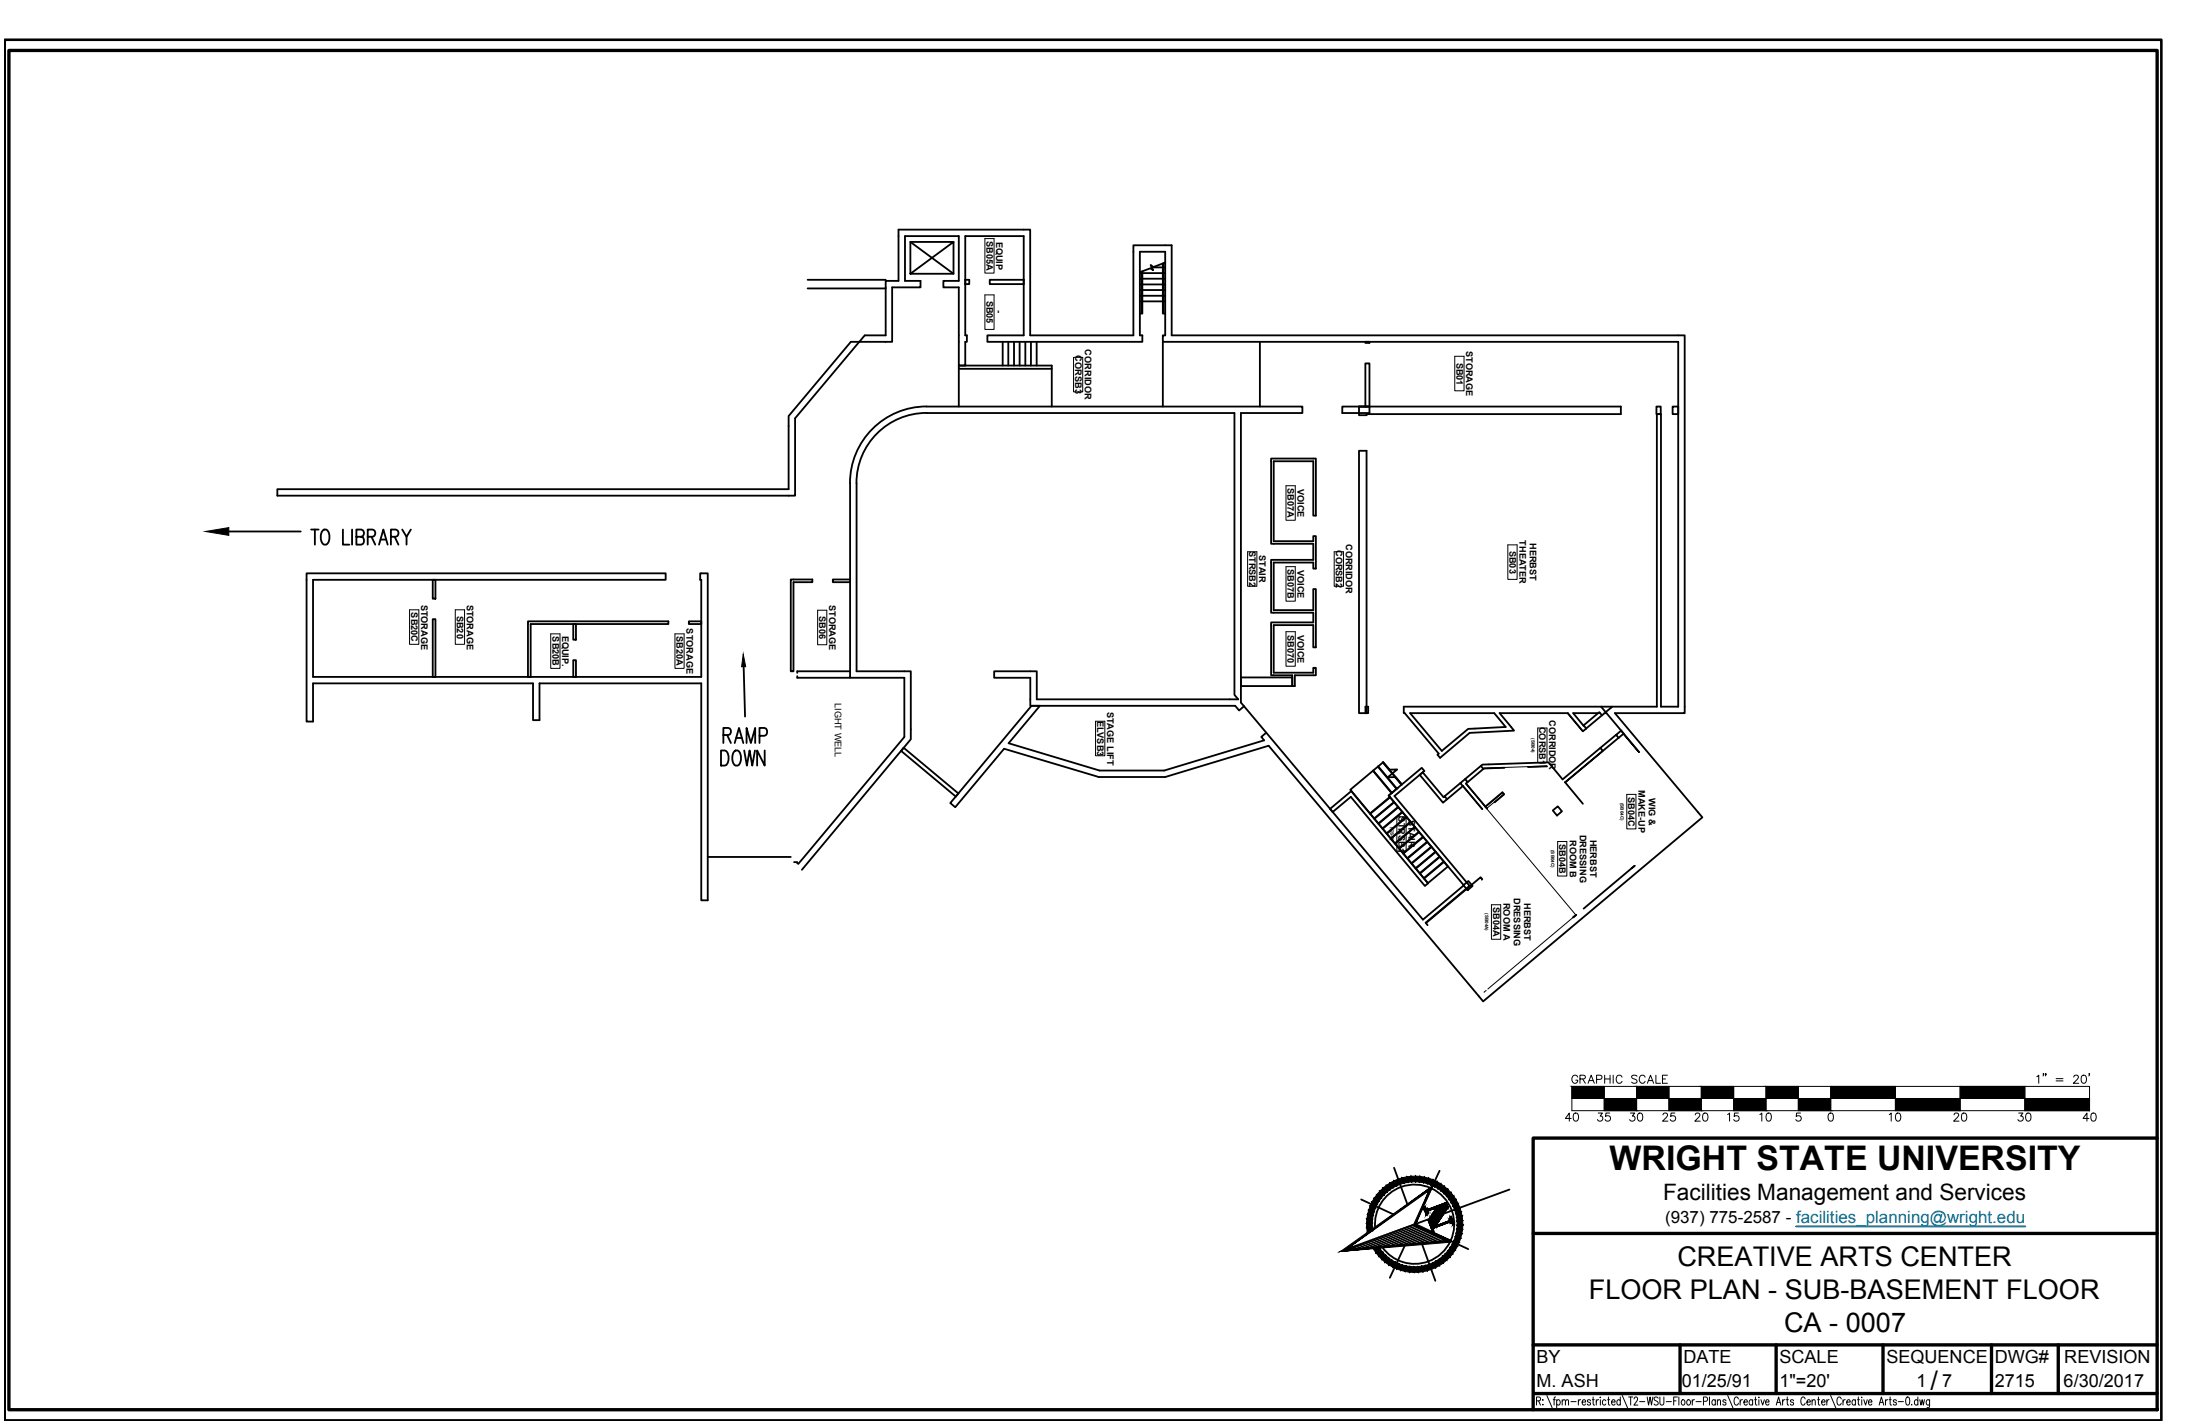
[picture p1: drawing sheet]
<svg xmlns="http://www.w3.org/2000/svg" width="432mm" height="279mm" viewBox="0 0 432 279" stroke-linecap="round" stroke-linejoin="round" font-family="sans-serif">
<!-- layer: A-NOTE -->
<g fill="none" stroke="#000" stroke-width=".36">
<path d="M44.9 104.3h14.1M61.1 103.9h1.4M61.8 103.9v3M63.4 104l.2-.1a.96 .96 0 0 1 1.1 1.1 1.85 1.85 0 0 1-.7 1.9 .96 .96 0 0 1-1-1.2 2.09 2.09 0 0 1 .4-1.7zM67.3 103.9v3h1.3M69.1 103.9v3M69.9 105.3h1a.73 .73 0 0 0 .5-.7 .73 .73 0 0 0-.5-.7h-1v3h1a.82 .82 0 0 0 .6-.8 .82 .82 0 0 0-.6-.8M72.2 105.3h.9a.73 .73 0 0 0 .6-.7 .73 .73 0 0 0-.6-.7h-.9v3M72.9 105.3l.8 1.6M74.4 106.9l.8-3 .9 3M74.7 105.9h1.1M76.7 105.3h1a.73 .73 0 0 0 .5-.7 .73 .73 0 0 0-.5-.7h-1v3"/>
<path d="M77.5 105.3l.7 1.6M78.9 103.9l.9 1.4 .8-1.4M79.8 105.3v1.6M146 130.8l.2 9.8"/>
</g>
<path d="M40.3 104.3l4.6-.8v1.5zM145.9 128.4l.5 2.4h-.8z" fill="#000" stroke="#000" stroke-width=".2"/>
<!-- layer: BORDER -->
<path d="M1.7 9.9h421.7v266.7h-421.7zM423.4 223.3h-122.5v53.3M300.9 242h122.5M300.9 263.9h122.5M301 273.4h122.4M329.7 263.9v9.5M348.6 263.9v9.5M369.6 263.9v9.5M390.9 263.9v9.5M404 263.9v9.5" fill="none" stroke="#000" stroke-width=".66"/>
<!-- layer: BORDER-NOTE -->
<g fill="none" stroke="#000" stroke-width=".2">
<path d="M301.6 274.9l.7-.1v-.6l-.2-.1h-.5v1.6M302 274.9l.4 .8M302.8 274.6v.2zM302.8 275.5v.2zM303.6 273.8l1 2.4M304.9 274.6h.4M305.3 274.1l-.2 .1-.1 .2v1.3M305.5 274.9l.2-.2a.51 .51 0 0 1 .6 .4 .51 .51 0 0 1-.4 .6l-.4-.2M305.5 274.6v1.6M306.6 274.9l.3-.3 .3 .1v1M306.6 274.6v1.1M307.2 274.9l.3-.3 .3 .1 .1 1"/>
<path d="M308.3 275h1M309.8 274.6v1.1M310.3 274.6a.43 .43 0 0 0-.5 .5M310.5 275.1h.7l-.1-.4a.51 .51 0 0 0-.6 .4 .51 .51 0 0 0 .3 .6l.4-.2M312.2 274.9a.33 .33 0 0 0-.3-.3 .33 .33 0 0 0-.4 .3l.7 .5-.3 .3-.3-.1-.1-.1M312.5 274.6h.4M312.7 274.1v1.3l.1 .2 .2 .1M313.3 274.6v1.1M313.8 274.6a.43 .43 0 0 0-.5 .5M314.1 274.1v.1zM314.1 274.6v1.1M315.2 274.9l-.1-.2a.51 .51 0 0 0-.7 .4 .51 .51 0 0 0 .4 .6l.4-.2"/>
<path d="M315.5 274.6h.4M315.7 274.1v1.3l.1 .2 .2 .1M316.3 275.1h.7l-.1-.4a.51 .51 0 0 0-.6 .4 .51 .51 0 0 0 .3 .6l.4-.2M318 274.9l-.1-.2a.51 .51 0 0 0-.6 .4 .51 .51 0 0 0 .3 .6l.4-.2M318 274.1v1.6M318.4 273.8l1 2.4M319.7 274.1h.8M320.1 274.1v1.6M320.7 274.5l.1-.3a.37 .37 0 0 1 .5 0 .37 .37 0 0 1 .1 .5l-.7 1h.8M321.8 275h1M323.3 274.1l.3 1.6 .3-1.6 .2 1.6 .3-1.6M325.5 274.3a.41 .41 0 0 0-.6-.2 .41 .41 0 0 0-.1 .6l.4 .2a.43 .43 0 0 1 .1 .8 .43 .43 0 0 1-.7-.2"/>
<path d="M325.8 274.1v1.4l.3 .2 .4-.2 .1-1.4M327 275h1.1M328.5 274.9h.5M329.2 274.1h-.7v1.6M329.5 274.1v1.6M330.2 274.7a.51 .51 0 0 1 .6 .4 .51 .51 0 0 1-.4 .6l-.4-.2v-.4zM331.2 274.7a.51 .51 0 0 1 .7 .4 .51 .51 0 0 1-.4 .6l-.4-.2v-.4zM332.1 274.6v1.1M332.6 274.6l-.3 .1-.2 .4M332.9 275h1M334.3 274.9h.7l.1-.3-.1-.4-.7-.1v1.6M335.5 274.1v1.6"/>
<path d="M336.7 274.9l-.1-.2a.51 .51 0 0 0-.7 .4 .51 .51 0 0 0 .4 .6l.4-.2M336.7 274.6v1.1M337.1 274.9l.2-.3 .3 .1 .1 1M337.1 274.6v1.1M338.8 274.9a.32 .32 0 0 0-.3-.3 .32 .32 0 0 0-.3 .3l.5 .3v.4a.35 .35 0 0 1-.5-.1M339.1 273.8l1 2.4M341.2 274.5a.44 .44 0 0 0-.6-.4 .44 .44 0 0 0-.2 .6v.4a.44 .44 0 0 0 .3 .6 .44 .44 0 0 0 .5-.4M341.5 274.6v1.1M342 274.6a.43 .43 0 0 0-.5 .5M342.3 275.1h.7l-.1-.4a.51 .51 0 0 0-.7 .4 .51 .51 0 0 0 .4 .6l.4-.2M344 274.9l-.1-.2a.51 .51 0 0 0-.7 .4 .51 .51 0 0 0 .4 .6l.4-.2M344 274.6v1.1"/>
<path d="M344.4 274.6h.4M344.5 274.1v1.3l.1 .2 .2 .1M345.2 274.1v.1zM345.2 274.6v1.1M345.6 274.6l.4 1.1 .3-1.1M346.5 275.1h.7l-.1-.4a.51 .51 0 0 0-.6 .4 .51 .51 0 0 0 .3 .6l.4-.2M348.6 275.7l.5-1.6 .4 1.6M348.8 275.2h.6M349.9 274.6v1.1M350.3 274.6a.43 .43 0 0 0-.4 .5M350.6 274.6h.4M350.8 274.1v1.3l.1 .2 .2 .1"/>
<path d="M352 274.9a.33 .33 0 0 0-.3-.3 .33 .33 0 0 0-.3 .3l.6 .5-.2 .3-.3-.1-.1-.1M354.3 274.5a.44 .44 0 0 0-.6-.4 .44 .44 0 0 0-.2 .6v.4a.44 .44 0 0 0 .3 .6 .44 .44 0 0 0 .5-.4M354.6 275.1h.7l-.1-.4a.51 .51 0 0 0-.6 .4 .51 .51 0 0 0 .3 .6l.4-.2M355.7 274.9l.3-.3 .2 .1 .1 1M355.7 274.6v1.1M356.7 274.6h.4M356.9 274.1v1.3l.1 .2 .2 .1M357.5 275.1h.7l-.1-.4a.51 .51 0 0 0-.6 .4 .51 .51 0 0 0 .3 .6l.4-.2M358.6 274.6v1.1M359 274.6l-.3 .1-.1 .4M359.3 273.8l1 2.4M361.4 274.5a.44 .44 0 0 0-.6-.4 .44 .44 0 0 0-.3 .6v.4a.44 .44 0 0 0 .3 .6 .44 .44 0 0 0 .6-.4"/>
<path d="M361.7 274.6v1.1M362.2 274.6l-.3 .1-.2 .4M362.5 275.1h.6l-.1-.4a.51 .51 0 0 0-.6 .4 .51 .51 0 0 0 .3 .6l.4-.2M364.2 274.9l-.1-.2a.51 .51 0 0 0-.7 .4 .51 .51 0 0 0 .4 .6l.4-.2M364.2 274.6v1.1M364.6 274.6h.4M364.7 274.1v1.3l.1 .2 .2 .1M365.4 274.1v.1zM365.4 274.6v1.1M365.8 274.6l.4 1.1 .3-1.1M366.7 275.1h.7l-.1-.4a.51 .51 0 0 0-.6 .4 .51 .51 0 0 0 .3 .6l.4-.2M368.8 275.7l.5-1.6 .4 1.6"/>
<path d="M369 275.2h.6M370.1 274.6v1.1M370.5 274.6l-.3 .1-.1 .4M370.8 274.6h.4M371 274.1v1.3v.2l.3 .1M372.2 274.9v-.2a.34 .34 0 0 0-.6 .2l.2 .2 .4 .1v.3a.32 .32 0 0 1-.3 .2 .32 .32 0 0 1-.3-.2M372.6 275h1M374.2 274.2l.3-.1a1.09 1.09 0 0 1 0 1.6h-.1a1.22 1.22 0 0 1-.2-1.5zM375.2 275.5l.1 .1M376.4 274.9l-.1-.2a.51 .51 0 0 0-.6 .4 .51 .51 0 0 0 .3 .6l.4-.2M376.4 274.1v1.6M376.8 274.6l.2 1.1 .3-1.1 .2 1.1 .2-1.1"/>
<path d="M378.7 274.6v1.5l-.2 .1h-.3M378.7 274.9l-.1-.2a.51 .51 0 0 0-.6 .4 .51 .51 0 0 0 .3 .6l.4-.2"/>
</g>
<!-- layer: NORTH -->
<g fill="#000" stroke="#000" stroke-width=".2">
<path d="M279.6 236.9l.1 .2zM279.6 237.5l.5 .8-.2 .1zM281.9 236.7l1.8-.6-.6 2.5zM284.6 239.5l.2 .2zM284.7 239.5l.2 .2zM284.7 239.4l.3 .4zM284.7 239.4l.3 .5zM284.7 238.8l.5 .8zM280.9 240.9l.4 .7-.1 .1z"/>
<path d="M279.4 237l.6 .9zM279.4 237l.6 .9z"/>
<path d="M279.4 237l.6 .9zM279.5 236.9l.5 1z"/>
<path d="M279.5 236.9l.5 .9zM279.5 236.9l.5 .9z"/>
<path d="M279.4 237l.6 1zM279.4 237l.6 1z"/>
<path d="M279.5 236.9l.5 .9zM279.5 236.9l.5 .9z"/>
<path d="M279.5 236.9l.5 .9zM279.5 236.9l.5 .9z"/>
<path d="M279.5 237.1l.5 .9zM279.5 237.1l.5 .9z"/>
<path d="M279.5 236.9l.5 .8zM279.6 236.9l.5 .8z"/>
<path d="M279.6 236.9l.2 .3zM279.6 236.9l.2 .3zM279.6 236.9l.1 .2z"/>
<path d="M279.6 236.9l.1 .2zM279.6 236.9l.1 .2z"/>
<path d="M279.5 237.2l.5 .9zM279.5 237.2l.5 .9z"/>
<path d="M279.6 236.9v.1zM279.6 236.9v.1z"/>
<path d="M279.6 237.3l.5 .9zM279.6 237.3l.5 .9z"/>
<path d="M279.6 237.5l.5 .8zM279.6 237.5l.5 .8z"/>
<path d="M279.6 237.4l.5 .9zM279.6 237.4l.5 .9z"/>
<path d="M279.6 237h.1zM279.6 237h.1zM279.6 237l.1 .1zM279.6 237l.1 .1zM279.6 237.1h.2zM279.6 237.1h.2zM279.7 237.2h.1zM279.7 237.2h.1zM279.7 237.2h.1zM279.7 237.2h.1zM279.7 237.3l.1-.1zM279.7 237.3l.1-.1zM279.8 237.2v.1zM279.8 237.3h.1zM279.9 237.3l-.1 .1z"/>
<path d="M279.8 237.2l.3 .5zM279.8 237.2l.3 .5z"/>
<path d="M279.8 237.2l.3 .5zM279.8 237.3l.3 .4z"/>
<path d="M279.8 237.3l.3 .4zM279.8 237.3l.3 .4z"/>
<path d="M279.8 237.3l.3 .4zM279.8 237.3l.3 .4z"/>
<path d="M279.8 237.3l.3 .4zM279.9 237.3l.2 .4z"/>
<path d="M279.9 237.3l.2 .4zM279.9 237.3l.2 .4zM279.9 237.3l.2 .4zM279.9 237.3l.2 .4z"/>
<path d="M279.9 237.3l-.1 .1zM279.8 237.4l.1-.1zM279.9 237.3v.1zM279.9 237.3v.1zM279.9 237.3v.1zM280 237.3l-.1 .1zM280 237.3v.1zM280 237.3v.1zM280 237.3v.1zM280.1 237.3l-.1 .1zM280.1 237.3v.1zM280.2 237.3l-.1 .1zM280.2 237.3v.1zM280.2 237.3v.1zM280.2 237.3v.1zM280.3 237.2l-.1 .2zM280.3 237.2v.1l3.6-1.4zM280.3 237.3l3.6-1.4-.1 .2zM283.9 235.9l-.1 .2 .5 .8zM283.8 236.1l.5 .8h-.2zM284.1 236.9l-2.2 3.5 2.4-3.5zM284.1 236.9l-2.2 3.5-.3 .3zM281.6 240.7l2.8-1.2zM281.6 240.7l2.8-1.2 .1 .1z"/>
<path d="M279.9 237.3l.2 .4zM279.9 237.4l.2 .3z"/>
<path d="M279.9 237.4l.2 .3zM280 237.4l.2 .2z"/>
<path d="M280 237.4l.2 .2zM280 237.4l.2 .2z"/>
<path d="M280 237.4l.2 .2zM280 237.4l.2 .2z"/>
<path d="M280 237.4l.2 .2zM280 237.4l.2 .2z"/>
<path d="M280 237.4l.2 .2zM280.1 237.3l.1 .3z"/>
<path d="M280.1 237.3l.1 .3zM280.1 237.3l.1 .3z"/>
<path d="M280.1 237.3l.2 .3zM280.2 237.3l.1 .2z"/>
<path d="M280.2 237.3l.1 .2zM280.2 237.3l.1 .2z"/>
<path d="M280 238.2l-.1 .2 .3-.1zM280 238.3l-.1 .1zM279.4 236.9l.5 1.5 .1-.1zM279.4 236.9l.6 1.4zM279.4 236.9l.1 .1 .1-.2zM279.6 236.8l-.1 .2zM279.6 236.8v.2z"/>
<path d="M280.2 237.3l.1 .2zM280.2 237.3l.1 .2z"/>
<path d="M280.2 237.3l.2 .2zM280.3 237.3l.1 .2z"/>
<path d="M280.3 237.3l.1 .2zM280.3 237.3l.1 .2z"/>
<path d="M280.3 237.3l.1 .2 1.5-.8zM280.4 237.5l1.5-.8 .1 .2z"/>
<path d="M280.7 238.9l-.4 .5 1 1.6zM280.7 238.9l1.2 1.9-.6 .2z"/>
<path d="M281 238.4l-.3 .5 1 1.7zM281 238.4l1 1.7-.3 .5z"/>
<path d="M282 236.9l-1 1.5 1 1.7zM282 236.9l1.1 1.7-1.1 1.5z"/>
<path d="M283.7 236.1l-.6 2.5 1.1-1.7zM283.7 236.1l.2-.1 .3 .9z"/>
<path d="M284.4 239.6l.2 .2zM284.5 239.6l.1 .2z"/>
<path d="M284.4 239.5l.1 .1zM284.5 239.5v.1zM284.5 239.5v.1zM284.6 239.5l-.1 .1zM284.6 239.5v.1zM284.6 239.4v.2zM284.6 239.4l.1 .1zM284.7 239.4v.1zM284.7 239.4v.1zM284.7 239.4v.1zM284.7 239.4l.1 .1zM284.7 239.3l.1 .2zM284.7 239.3l.1 .1zM284.7 239.3l.1 .1zM284.7 239.3l.1 .1zM284.7 239.3h.2zM284.7 239.3h.2zM284.7 239.3h.2zM284.7 239.2l.2 .1zM284.7 239.2l.2 .1zM284.7 239.2h.2zM284.7 239.2h.2zM284.7 239.1l.2 .1zM284.7 239.1l.2 .1zM284.7 239.1h.2zM284.7 239.1h.2zM284.7 239h.1zM284.7 239h.1zM284.7 238.9l.1 .1zM284.7 238.9l.1 .1zM284.6 238.8l.2 .1zM284.6 238.8l.2 .1zM284.6 238.8l.2 .1 .1-.2zM284.9 238.7l-.1 .2zM284.9 238.7l-.1 .1 .6 1.4zM284.8 238.8l.6 1.4zM285.3 240.1l-.1 .2 .2-.1zM285.3 240.1l-.1 .2zM285.2 240.2l.1-.1z"/>
<path d="M284.5 239.6l.1 .2zM284.5 239.6l.1 .1z"/>
<path d="M284.5 239.6l.1 .1zM284.5 239.5l.1 .2z"/>
<path d="M284.5 239.5l.1 .2zM284.6 239.5l.1 .2z"/>
<path d="M284.6 239.5l.1 .2zM284.6 239.5l.1 .2z"/>
<path d="M284.6 239.5l.1 .2zM284.6 239.5l.1 .2z"/>
<path d="M284.6 239.5l.1 .2zM284.6 239.5l.2 .2zM284.6 239.5l.2 .2z"/>
<path d="M284.6 239.5l.2 .2zM284.7 239.5l.2 .2zM284.7 239.5l.2 .2z"/>
<path d="M284.7 239.5l.2 .2zM284.7 239.4l.2 .3z"/>
<path d="M284.7 239.4l.2 .3zM284.7 239.4l.2 .3z"/>
<path d="M284.7 239.4l.2 .3zM284.7 239.4l.3 .4z"/>
<path d="M284.7 239.4l.3 .4zM284.7 239.4l.3 .4z"/>
<path d="M284.7 239.4l.3 .4zM284.7 239.4l.3 .4zM284.7 239.4l.3 .4z"/>
<path d="M284.7 239.4l.3 .4zM284.7 239.4l.3 .5zM284.7 239.4l.4 .5z"/>
<path d="M284.7 239.4l.6 .8zM284.8 239.4l.5 .8z"/>
<path d="M284.8 239.3l.5 .9zM284.8 239.3l.5 .9z"/>
<path d="M284.7 238.9l.5 .8zM284.7 238.9l.5 .8z"/>
<path d="M284.8 239.3l.5 .9zM284.8 239.3l.5 .9z"/>
<path d="M284.8 239.3l.5 .9zM284.8 239.3l.5 .9z"/>
<path d="M284.8 239.1l.5 .9zM284.8 239.1l.5 .9z"/>
<path d="M284.8 239l.5 .9zM284.8 239l.5 .9z"/>
<path d="M284.8 239.2l.5 1zM284.8 239.2l.5 1z"/>
<path d="M284.8 239.2l.6 .9zM284.8 239.2l.6 .9z"/>
<path d="M284.8 239.2l.6 .9zM284.8 239.2l.6 .9z"/>
<path d="M284.8 239.1l.6 1zM284.8 239.1l.6 1z"/>
<path d="M285.1 239.9l.2 .3zM285.1 239.9l.2 .3z"/>
<path d="M285.1 240l.2 .2zM285.1 240l.2 .2z"/>
<path d="M284.7 238.8l.5 .8zM284.7 238.8h.2l.3 .8z"/>
<path d="M269.6 245.1l.9-.6-.4 1.3zM270.5 244.5l-.4 1.3 .8-.7zM270.1 245.8l.8-.7-.3 1.4zM270.9 245.1l-.3 1.4 .8-.8zM270.6 246.5l.8-.8-.2 1.4zM271.4 245.7l-.2 1.4 .8-.8zM272 246.3l-.1 1.4-.7-.6zM272 246.3l-.1 1.4 .7-.9zM272.6 246.8v1.4l-.7-.5zM272.6 246.8v1.4l.6-1zM273.2 247.2l.1 1.4-.7-.4zM273.2 247.2l.1 1.4 .5-1zM273.8 247.6l.3 1.4-.8-.4zM273.8 247.6l.3 1.4 .4-1.1zM274.5 247.9l.4 1.4-.8-.3zM274.5 247.9l.4 1.4 .4-1.1zM275.3 248.2l.5 1.3-.9-.2zM275.3 248.2l.5 1.3 .2-1.1zM276 248.4l.6 1.2-.8-.1zM276 248.4l.6 1.2 .2-1.1zM276.8 248.5l.7 1.2-.9-.1zM276.8 248.5l.7 1.2v-1.1zM277.5 248.6l.9 1-.9 .1zM277.5 248.6l.9 1-.1-1.1zM278.3 248.5l.9 1-.8 .1zM278.3 248.5l.9 1-.1-1.1zM279.1 248.4l1 .9-.9 .2zM279.1 248.4l1 .9-.3-1zM279.8 248.3l1.1 .8-.8 .2zM279.8 248.3l1.1 .8-.4-1.1z"/>
<path d="M280.3 239.4l.4 .9 .4 .7zM280.3 239.4l1 1.6h-.2z"/>
<path d="M280.7 240.3l.6 1.3zM280.7 240.3l.6 1.3z"/>
<path d="M280.5 248l1.2 .7-.8 .4zM280.5 248l1.2 .7-.5-1zM281.2 247.7l1.3 .6-.8 .4zM281.2 247.7l1.3 .6-.6-.9zM281.9 247.4l1.3 .5-.7 .4zM281.9 247.4l1.3 .5-.6-.9zM282.6 247l1.3 .3-.7 .6zM282.6 247l1.3 .3-.7-.8zM283.2 246.5l1.3 .2-.6 .6zM283.2 246.5l1.3 .2-.8-.8zM283.7 245.9l1.4 .2-.6 .6zM284.2 245.4l-.5 .5 1.4 .2zM284.2 245.4l1.4-.1-.5 .8zM284.7 244.7l-.5 .7 1.4-.1zM284.7 244.7l1.3-.1-.4 .7zM285.1 244.1l-.4 .6 1.3-.1zM285.1 244.1l1.3-.3-.4 .8zM285.4 243.4l-.3 .7 1.3-.3zM285.4 243.4l1.3-.4-.3 .8zM285.6 242.6l-.2 .8 1.3-.4zM285.6 242.6l1.3-.5-.2 .9zM285.8 241.9l-.2 .7 1.3-.5zM285.8 241.9l1.3-.6-.2 .8zM286 241.1l-.2 .8 1.3-.6zM286 241.1l1.1-.7v.9zM286 240.4v.7l1.1-.7zM286 240.4l1.1-.9v.9zM286 239.6v.8l1.1-.9zM286 239.6l1-1 .1 .9zM285.9 238.8l.1 .8 1-1zM286.8 237.8l.2 .8-1.1 .2zM285.7 238.1l.2 .7 .9-1zM286.5 237l.3 .8-1.1 .3zM285.5 237.4l.2 .7 .8-1.1zM286.2 236.2l.3 .8-1 .4zM285.2 236.6l.3 .8 .7-1.2zM285.8 235.4l.4 .8-1 .4zM284.8 236l.4 .6 .6-1.2zM285.3 234.7l.5 .7-1 .6zM284.4 235.3l.4 .7 .5-1.3zM284.8 234l.5 .7-.9 .6zM283.9 234.7l.5 .6 .4-1.3zM284.2 233.4l.6 .6-.9 .7zM284.2 233.4l-.8 .8 .5 .5zM283.5 232.8l.7 .6-.8 .8zM283.5 232.8l-.7 .9 .6 .5zM282.8 232.3l.7 .5-.7 .9zM282.8 232.3l-.6 .9 .6 .5zM282 231.8l.8 .5-.6 .9zM282 231.8l-.5 1 .7 .4zM281.2 231.5l.8 .3-.5 1zM281.2 231.5l-.4 1 .7 .3zM280.4 231.2l.8 .3-.4 1zM280.4 231.2l-.3 1 .7 .3zM279.6 231l.8 .2-.3 1zM279.6 231l-.2 1 .7 .2zM278.7 230.8l.9 .2-.2 1zM278.7 230.8l-.1 1.1 .8 .1zM277.8 230.8h.9l-.1 1.1zM277.8 230.8v1.1h.8zM277 230.8h.8v1.1zM277 230.8v1.1h.8zM276.1 230.9l.9-.1v1.1zM276.1 230.9l.2 1.1 .7-.1zM275.2 231.1l.9-.2 .2 1.1zM275.2 231.1l.3 1 .8-.1zM274.4 231.3l.8-.2 .3 1zM274.4 231.3l.4 1.1 .7-.3zM273.6 231.7l.8-.4 .4 1.1zM273.6 231.7l.5 1 .7-.3zM272.9 232.1l.7-.4 .5 1zM272.9 232.1l.5 .9 .7-.3zM272.1 232.6l.8-.5 .5 .9zM272.1 232.6l.7 .9 .6-.5zM271.5 233.1l.6-.5 .7 .9zM271.5 233.1l.7 .8 .6-.4zM270.8 233.7l.7-.6 .7 .8zM270.8 233.7l.8 .8 .6-.6zM270.8 233.7l.8 .8-1.4-.1zM270.2 234.4l.9 .6 .5-.5zM270.2 234.4l.9 .6-1.4 .1zM269.7 235.1l1 .6 .4-.7zM269.7 235.1l1 .6-1.4 .1zM269.3 235.8l1 .5 .4-.6zM269.3 235.8l1 .5-1.4 .3zM268.9 236.6l1.1 .4 .3-.7zM268.9 236.6l1.1 .4-1.4 .4zM268.6 237.4l1.1 .4 .3-.8zM268.6 237.4l1.1 .4-1.3 .5zM268.4 238.3l1.1 .2 .2-.7zM268.4 238.3l1.1 .2-1.2 .6zM268.3 239.1l1.1 .1 .1-.7zM268.3 239.1l1.1 .1-1.2 .8zM268.2 240h1.1l.1-.8zM268.2 240h1.1l-1.1 .8zM268.2 240.8h1.2l-.1-.8zM268.2 240.8h1.2l-1.1 .9zM268.3 241.7l1.1-.2v-.7z"/>
<path d="M281.7 240.6l.2 .2 2.5-1.2zM281.9 240.8l2.5-1.2 .2 .2z"/>
<path d="M263.1 245.5l21.7-1.8-.1-.3zM263.1 245.5l1.2-.4 20.4-1.7zM263.1 245.5l1.2-.4 17-12.5zM264.3 245.1l17-12.5-.8 1zM281.3 232.6l-.8 1-2.6 6.5zM280.5 233.6l-2.6 6.5-.5 .2zM277.4 240.3l7.4 3.1-6.9-3.3zM277.4 240.3l7.4 3.1-.1 .3z"/>
<path d="M285.1 240.1h.2zM285.1 240.1h.2zM285.1 240l.1 .1zM285.1 240l.1 .1zM285.1 240h.1zM285.1 240h.1zM285 239.9h.2zM285 239.9h.2zM285 239.9h.1zM285 239.9h.1zM285 239.9l.1-.1zM285 239.9l.1-.1zM285 239.8h.1zM285 239.7v.1zM284.9 239.8l.1-.1zM285 239.7l-.1 .1zM285 239.7l-.1 .1zM285 239.7l-.1 .1zM284.9 239.8l.1-.1zM284.9 239.7v.1zM284.9 239.7v.1zM284.9 239.7v.1zM284.9 239.7l-.1 .1zM284.8 239.7v.1zM284.8 239.7l-.1 .1zM284.7 239.7v.1zM284.7 239.7v.1zM284.7 239.7v.1zM284.7 239.7l-.1 .1zM284.6 239.7v.1zM284.6 239.7v.1zM284.5 239.7l.1 .1zM281.2 241.1l3.4-1.3-.1-.1zM281 241l3.5-1.3-3.3 1.4zM281 241l.4 .7-.2-.6zM281 241l.4 .7-.1-.1zM281.3 241.6l-.2 .2 .3-.1zM281.2 241.6l-.1 .2zM280.3 239.4l.8 2.4 .1-.2zM280.3 239.4h.1l.8 2.2zM281.9 237l-1.6 2.4h.1zM281.9 237l.3-.2-1.8 2.6zM280.4 237.6l1.8-.8zM280.4 237.5l1.8-.7-1.8 .8zM280.4 237.5l-.1 .1zM280.3 237.5v.1zM280.3 237.5v.1zM280.2 237.5l.1 .1zM280.2 237.5v.2zM280.2 237.5v.2zM280.2 237.5v.2zM280.1 237.6l.1 .1zM280.1 237.6v.1zM280.1 237.6v.1zM280.1 237.6v.1zM280.1 237.6v.1zM280 237.7l.1 .1zM280 237.7l.1 .1zM280 237.7l.1 .1zM280 237.7l.1 .1zM280 237.7l.1 .1zM280 237.7l.1 .1zM280 237.8h.1zM280 237.8h.1zM280 237.8l.1 .1zM280 237.8l.1 .1zM280 237.9h.1zM280 237.9h.1zM280 238h.1zM280 238h.1zM280 238.1h.1zM280 238.1h.1zM280 238.1l.1 .1zM280 238.1l.1 .1zM280 238.2h.2zM280 238.2h.2z"/>
<path d="M285.2 240.1v.1zM285.2 240.1v.1z"/>
<path d="M285.2 240v.2zM285.2 240v.2z"/>
</g>
<circle cx="284.5" cy="239.6" r=".18" fill="#000"/>
<g fill="none" stroke="#000" stroke-width=".36">
<path d="M267.2 235.3l6.4 3M273.6 229.1l2.7 7.3M280.5 239.2l-16.8 6.1M282.5 229.7l-2.9 6.4M296.3 233.4l-12.9 4.7M263.9 245.3h.1M264.4 245l.4 .2M265 244.8l.7 .3M265.5 244.6l1 .5M266.1 244.4l1.2 .6M266.7 244.2l1.5 .8M267.2 244l1.8 .9"/>
<path d="M267.8 243.8l2 1M268.3 243.6l2.4 1.1M268.9 243.4l2.6 1.3M269.4 243.2l3 1.4M269.9 240.9a7.8 7.8 0 0 1 9.7-8.2 7.8 7.8 0 0 1 4.4 12 7.8 7.8 0 0 1-12.7 0M270 243l3.2 1.5M270.5 242.8l3.5 1.6M271.1 242.6l3.8 1.8M271.6 242.4l4.1 1.9M272.2 242.2l4.4 2M272.7 242l4.7 2.2M273.3 241.8l4.9 2.3"/>
<path d="M273.8 241.6l5.3 2.4 2.6 7.3M274.4 241.4l5.5 2.6M275 241.2l5.7 2.7M275.5 241l6.1 2.8M275.8 244.3l-3 6.4M276.1 240.8l6.3 2.9M276.6 240.6l6.7 3.1M277.2 240.4l6.9 3.2M281.8 242.1l6.4 3"/>
</g>
<!-- layer: BORDER-NOTE -->
<path d="M352.5 240.6h45" fill="none" stroke="#007095" stroke-width=".36"/>
<!-- layer: Graphic Scale -->
<g fill="none" stroke="#000" stroke-width=".2">
<path d="M308.5 213.2h101.6v4.7h-101.6zM308.5 215.5h101.6M309.7 211.3a.59 .59 0 0 0-.7-.3 .59 .59 0 0 0-.5 .6v.3a.57 .57 0 0 0 .6 .7 .57 .57 0 0 0 .6-.7h-.4M310.1 211.7l.9-.1 .2-.2-.1-.3-.3-.1h-.7v1.5M310.6 211.7l.6 .8M311.7 212.5l.6-1.5 .6 1.5M311.9 212h.8M313.4 211.8h.6a.42 .42 0 0 0 .4-.3 .42 .42 0 0 0-.1-.5h-.9v1.5M314.9 213.2v4.7M315 211v1.5M315 211.7h1M316 211v1.5"/>
<path d="M316.6 211v1.5M318.4 211.3a.59 .59 0 0 0-.7-.3 .59 .59 0 0 0-.5 .6v.3a.59 .59 0 0 0 .5 .6 .59 .59 0 0 0 .7-.3M321.2 213.2v4.7M321.3 211.2a.6 .6 0 0 0-1.1 .1l.2 .3 .8 .3 .1 .4a.69 .69 0 0 1-1.1 0M322.9 211.3a.59 .59 0 0 0-.7-.3 .59 .59 0 0 0-.5 .6v.3a.59 .59 0 0 0 .5 .6 .59 .59 0 0 0 .7-.3M323.3 212.5l.6-1.5 .7 1.5M323.6 212h.7M325 211v1.5h.9M326.3 211.7h.6M327.3 211h-1v1.5h1M327.6 213.2v4.7M333.9 213.2v4.7"/>
<path d="M340.3 213.2v4.7M346.6 213.2v4.7M353 213.2v4.7M353.4 218.4h-.8l-.1 .7a.56 .56 0 0 1 .9-.1 .56 .56 0 0 1-.1 .9 .56 .56 0 0 1-.8-.2M359 218.5a.54 .54 0 0 1 .8 .2v.4a.68 .68 0 0 1-.5 .9 1.01 1.01 0 0 1-.3-1.5zM359.3 213.2v4.7M372 213.2v4.7M384.7 213.2v4.7M397.4 213.2v4.7M399.8 211.3l.3-.3v1.5M401.1 210.7h-.1h.1l-.1 .4M401.6 210.7h-.2h.2l-.2 .4"/>
<path d="M403.6 211.6h1.3M403.6 212.1h1.3M407 211.3l.3-.3h.5l.1 .3-.2 .5-.8 .7h1.1M408.7 211a.52 .52 0 0 1 .7 .3 .74 .74 0 0 1 .1 .8 .74 .74 0 0 1-.8 .4 1.2 1.2 0 0 1 0-1.5zM410.1 210.7h-.1h.1l-.1 .4"/>
</g>
<g fill="#000" stroke="#000" stroke-width=".2">
<path d="M308.5 213.2l6.4 2.3v-2.3zM308.5 213.2l6.4 2.3h-6.4z"/>
<path d="M314.9 215.5l6.3 2.4v-2.4zM314.9 215.5l6.3 2.4h-6.3z"/>
<path d="M321.2 213.2l6.4 2.3v-2.3zM321.2 213.2l6.4 2.3h-6.4z"/>
<path d="M327.6 215.5l6.3 2.4v-2.4zM327.6 215.5l6.3 2.4h-6.3z"/>
<path d="M333.9 213.2l6.4 2.3v-2.3zM333.9 213.2l6.4 2.3h-6.4z"/>
<path d="M340.3 215.5l6.3 2.4v-2.4zM340.3 215.5l6.3 2.4h-6.3z"/>
<path d="M346.6 213.2l6.4 2.3v-2.3zM346.6 213.2l6.4 2.3h-6.4z"/>
<path d="M353 215.5l6.3 2.4v-2.4zM353 215.5l6.3 2.4h-6.3z"/>
<path d="M359.3 213.2l12.7 2.3v-2.3zM359.3 213.2l12.7 2.3h-12.7z"/>
<path d="M372 215.5l12.7 2.4v-2.4zM372 215.5l12.7 2.4h-12.7z"/>
<path d="M384.7 213.2l12.7 2.3v-2.3zM384.7 213.2l12.7 2.3h-12.7z"/>
<path d="M397.4 215.5l12.7 2.4v-2.4zM397.4 215.5l12.7 2.4h-12.7z"/>
</g>
<!-- layer: A-WALL -->
<g fill="none" stroke="#000" stroke-width=".2">
<path d="M307.7 140l2.9 3.5zM290.9 158.8l-3.8-4.5 3.8 4.5M294.8 155.5l-3.3 2.8-3.8-4.5 3.8 4.6 3.4-2.9M295.1 155.8l-3.3 2.8 17.5 20.9M295.2 155.8l-1.9 1.6M303.5 150.4l-3.6 .1M303.6 150.4l-12.4 .4 4.1-.2M307.2 153.4l-.1 .1h.1M307.2 153.4l7.3-6-7.2 6M307.2 153.5h.1M307.3 153.4l7.2-6-7.2 6.1M314.5 147.4h.1"/>
<path d="M318.6 144l3.1 3.6-3.1-3.6M321.7 147.6l-3-3.7 3 3.7M308.8 180l-16.8 14M279.9 181.1l.3 .4M291.3 194.6v.1M291.7 194.3l-.3 .3"/>
</g>
<!-- layer: I-WALL -->
<g fill="none" stroke="#000" stroke-width=".36">
<path d="M84.9 113.8h.6v3.7h-.6zM155.2 113.7h4.2v.5h-3.7v17.5h-.5zM166.8 113.7h-3.3v.5h3.3M84.9 121.5h.6v11.3h-.6zM103.6 132.8v-10.9h27.6v.5h-27v10.4M112.5 129.5h.5v3.3h-.5zM112.5 122.4h.5v3.1h-.5zM137.6 121.9h-2.4v.5h2.4M253.6 132.9v-.4h-4.1v-10.4h8.3v-1.9h-8.3v-10.4h8.3v-3.1h-8.3v-16.7h8.8v11.2h-.5v-10.7h-7.8v15.7h7.8v-1h.5v6.4h-.5v-1.2h-7.8v9.3h7.8v-4.1h.5v11.4h-.5v-4.3h-7.8v9.3h7.8v-1h.5v1.5h-4.2v2.1h-.5M279.2 151.5l4.1 4.9 .2-.2 .5 .6-.8 .7-4.5-5.5M286.6 153.7l-3.1 2.5M287.1 154.2l-.5-.5 1-.8 .5 .6-.4 .2 3.8 4.6 3.4-2.8 .3 .3-1.9 1.6"/>
<path d="M287.1 154.2l3.8 4.6M287.1 154.2l-3.1 2.6M290.7 150.3l-3.1 2.6M295.3 150.6l-4.2 .3M303.6 150.4l-3.7 .1M307.2 153.5l3.5 4.2M307.3 153.4l7.3-6.1-.5-.6-7.4 6.2-2.8-3.3-13 .4-.2 .3 .4 .6-3 2.6M317.2 144.2l-3.1 2.5M318.2 143.4l-1 .8 .5 .6M318.7 143.9l-4.1 3.4M290.8 172.6l.1-.1-.3-.4-10.7 9"/>
</g>
<!-- layer: A-WALL -->
<g fill="none" stroke="#000" stroke-width=".36">
<path d="M200.9 54.9v10.9h-7.1v1.3h30.4v-1.3h-.5v-16.4h5v16.4h-.5v1.3h39.8M200.9 55.7v-9.4h-11.4v19.5h.3v1.3h-.3v4.6h-1.3v-15.3h-3v-1.3h3v-8.8h-10.6v8.8h3.1v1.3h-5.6v10.7h-6.5M168.7 67.1l1-1.3h4.1v-10.7h2.6v-10h25.8v20.7h20.3v-17.7h7.5v17.7h100.7v74.1h-13.7l17.1 20.5-43 36.1-.8-1M181.9 79.7a15 15 0 0 0-15.1 15.1v19.4M181.9 79.8h73.7v1.2h-12v56.9M188.2 71.7h1.3M266.7 79.8h-3.2v1.2h5.3v-1.2M266.7 79.8h2.1M268 71.3h.8v8.5h-.8zM268 67.1v.2h.8v-.2M268 67.1h.8M268.8 67.1h60.6v14.2"/>
<path d="M329.4 79.8v58.9h-3.4v-57.4h-.8M54.4 96h100.4v-14.4l12.2-14.5h1.7l-12.6 15v15.2h-101.7zM181.9 81a13.7 13.7 0 0 0-13.8 13.8v36.9h10.7v13.3l-1.4 1.7M181.9 81h60.4v55.3l.7 .9M325.2 81.3v57.4h-8.8l-1.3 1-.8-1h-38.8v1.2h.2l6.7 8-.3 .2 .6 .6 5.8-4.9 8.7-.4-2.9-3.5h13.4l3 3.6 .6-.6-2.5-3h4.9l.2-.2 .5 .6 .5-.4h.4l2.9 3.5M325.2 81.3h.8M166.8 113.7v18M103.6 132.8h34v-19h-.2v-1.3h1.5v64.1h-1.3v-42.5h-31.7v7.2h-1.3v-7.2h-43.2v7.5h-1.2v-29.1h70.5v1.3h-69.3v19h42.8M166.8 133h10.7v11.6l-20.8 24.9M166.8 131.7v1.3h-10.3v-.3M166.8 131.7h-10.3v.3M241.4 137.2h-37.9v-5.5h-8.4v1.3h7.1v5.5h40.2"/>
<path d="M253.6 132.9v1.7M268 138.7h.5v1.2h-.5zM276.8 139.9h16.5l2.2 2.7-7.3 .4-5.2 4.3zM313.7 139.9l-2.9 2.4M177.4 146.7l-20 24M177.4 146.7l10.7 9M177.4 146.7l-.5 .6 10.6 8.9 .1 .1 .5-.6M248.1 145.3l-19.6 5.9h-12.7l-17.8-5.4 6.1-7.3h-1.6l-14.4 17.2M249 146.3l-20.3 6.2h-13.1l-18.5-5.6-9.6 11.5-1-.8 1.6-1.9M261.1 158.7l4.1-3.5 15.1 18.1-.6 .5-14.6-17.4-3.5 2.9zM291.5 158.3l.4 .3M314.4 140.3l-3.1 2.6"/>
<path d="M318.2 143.4l3.5 4.2M318.2 143.4l.5 .5M155.8 169.2h.7v.2M309.4 179.5l-.6 .5M320.8 169.9l-10 8.4M279.3 180.4l8-6.7-14.7-17.6 6.5-5.4 .5 .6-5.9 4.9 14.7 17.6-8.6 7.3"/>
</g>
<!-- layer: L-SITE-WALL -->
<path d="M268 79.8h-1.3v1.7h1.5v-.2h49.9v-1.5h-49.3M329.4 79.8h-1.1v1.5h1.1M266.7 88.4h1.5v51.5h-1.5zM325.2 81.3l-.1-1.5h.9v1.5M241.4 137.2h1.6M243.6 137.9l.6 .7-1 .8-.8-.9M243.6 132.9h10M243.6 134.6h10M248.1 145.3l-.5-.7 .9-.8 12.6 14.9M249 146.3l41.3 49.2M261.6 159.3l17.7 21.1M279.8 181.1l.4 .4" fill="none" stroke="#000" stroke-width=".36"/>
<!-- layer: S-COLS -->
<path d="M304.8 159l.9-.8 .9 1-1 .8zM287.2 173.7l1-.8 .8 .9-.9 .9z" fill="none" stroke="#000" stroke-width=".36"/>
<!-- layer: A-FLOR -->
<path d="M247.3 67.1v12.7M244.2 138.6l4.3 5.2M314.3 138.7h2.1" fill="none" stroke="#000" stroke-width=".36"/>
<!-- layer: S-FNDN -->
<path d="M189.5 54.9h.7v.8h-.7M200.9 54.9h-6.6v.8h6.6M188.2 71.7v.7h18.2v-.7h-16.9" fill="none" stroke="#000" stroke-width=".36"/>
<!-- layer: A-DETL-THIN -->
<g fill="none" stroke="#000" stroke-width=".36">
<path d="M158.5 54.9h15.3M158.5 56.6h15.3M178.7 47.5l8.4 6.2M187.1 47.5l-8.4 6.2h8.4v-6.2h-8.4v6.2M223.7 59.1h5M223.7 58h5M223.7 56.9h5M223.7 55.8h5M223.7 54.7h5M223.7 53.6h5M224 53.3v8.1M224.2 53.2v8.3h-.5"/>
<path d="M226.1 52.5h2.6M228.2 51.7v9.8h.5M228.4 51.6v9.8M228.7 51.5l-2.3 .9-.6-.4 .5 1-.5-.4-2.1 .8M188.2 72.4v7.4M196.8 67.1v4.6M197.9 67.1v4.6M199 67.1v4.6M200.1 67.1v4.6M201.2 67.1v4.6M202.3 67.1v4.6M203.5 67.1v4.6"/>
<path d="M206.4 72.4v7.4M228.2 67.1v12.7M138.9 168.1h16.3"/>
</g>
<!-- layer: S-STRS-MBND -->
<g fill="none" stroke="#000" stroke-width=".36">
<path d="M269.5 151.2l3.6 4.4M269.5 151.2l-4.5 3.8 3.9 4.6M269.5 151.2l3.7 4.4M270.4 150.4l3.7 4.4M270.5 150.4l3.7 4.3M271.1 149.9l-1.6 1.3M271.2 149.8l.3-.2 1.2 1.4h1.5l-1.8 1.5h1.5l1.2 1.4M271.4 149.6l1.9 2.2M272.7 151l.6 .7M272.8 156.4l11.4 13.6-3.9 3.3-11.4-13.7M272.8 156.4l-3.9 3.2M272.9 156.4l-4 3.3"/>
<path d="M273.2 155.6l-.6 .5 .2 .3M273.6 157.3l-3.9 3.3M273.7 157.4l-3.9 3.2M273.8 152.5l1.3 1.5M274.4 154.6l-1.2 1M274.4 158.3l-3.9 3.3M274.5 158.4l-3.9 3.2M275.2 159.3l-3.9 3.3M275.3 159.4l-3.9 3.2M276 160.3l-3.9 3.2M276.1 160.3l-3.9 3.3M276.9 161.2l-3.9 3.3"/>
<path d="M276.9 161.3l-3.9 3.3M277.7 162.2l-3.9 3.3M277.7 162.3l-3.9 3.2M278.5 163.2l-3.9 3.2M278.5 163.3l-3.9 3.2M279.3 164.2l-3.9 3.2M279.4 164.2l-4 3.3M280.1 165.2l-3.9 3.2M280.2 165.2l-3.9 3.3M280.9 166.1l-3.9 3.3M281 166.2l-3.9 3.2M281.7 167.1l-3.9 3.3"/>
<path d="M281.8 167.2l-3.9 3.2M282.5 168.1l-3.8 3.2M282.6 168.1l-3.9 3.3M283.4 169.1l-3.9 3.2M283.4 169.1l-3.9 3.3"/>
</g>
<!-- layer: S-STRS -->
<path d="M271.5 149.6l1.2 1.4M273.3 151.8l.5 .7M273.3 151.7l1.8 2.2" fill="none" stroke="#000" stroke-width=".36"/>
<!-- layer: A - Room Descriptions -->
<g fill="none" stroke="#000" stroke-width=".2">
<path d="M193.3 57.9h1.8v6.7h-1.8zM193.3 46.8h1.8v6.8h-1.8zM210.7 70.1h1.8v6.8h-1.8zM285.5 69.9h1.9v6.8h-1.9zM252.4 95.3h1.8v6.8h-1.8zM80.4 119.6h1.8v6.8h-1.8zM89.4 119.6h1.8v6.8h-1.8zM160.5 119.7h1.8v6.8h-1.8zM244.9 108.3h1.8v6.7h-1.8zM252.4 111.2h1.8v6.8h-1.8zM261.9 108.3h1.8v6.7h-1.8zM295.9 106.9h1.9v6.8h-1.9z"/>
<path d="M108.1 124.4h1.8v6.7h-1.8zM132.5 124.4h1.8v6.7h-1.8zM252.4 123.9h1.8v6.8h-1.8zM215 141.5h1.8v6.8h-1.8zM301.8 142.8h1.8v6.8h-1.8zM319.3 155.9h1.8v6.7h-1.8zM274.2 160.2h1.8v6.8h-1.8zM292.7 177.5h1.8v6.8h-1.8zM305.7 165.1h1.8v6.8h-1.8z"/>
</g>
<!-- layer: Viewport -->
<path d="M.9 7.8h423.3v270.9h-423.3z" fill="none" stroke="#000" stroke-width=".51"/>
<text font-size="6.7" x="315.9" y="229.5">WRIGHT STATE UNIVERSITY</text>
<text font-size="6.6" x="141.1" y="147.1">RAMP</text>
<text font-size="6.2" x="140.8" y="151.3">DOWN</text>
<g font-size="5.3">
<text x="329.2" y="248.4">CREATIVE ARTS CENTER</text>
<text x="311.8" y="254.9">FLOOR PLAN - SUB-BASEMENT FLOOR</text>
<text x="350.2" y="261.3">CA - 0007</text>
<text x="378.9" y="272.8">/</text>
</g>
<g font-size="4.4">
<text x="306.2" y="221.2">40</text>
<text x="312.6" y="221.2">35</text>
<text x="318.9" y="221.2">30</text>
<text x="325.3" y="221.2">25</text>
<text x="331.6" y="221.2">20</text>
<text x="338.3" y="221.2">15</text>
<text x="344.7" y="221.2">10</text>
<text x="370.1" y="221.2">10</text>
<text x="382.4" y="221.2">20</text>
<text x="395.1" y="221.2">30</text>
<text x="407.8" y="221.2">40</text>
<text x="326.4" y="235.4">Facilities Management and Services</text>
</g>
<g font-size="3.5">
<text x="301.6" y="267.4">BY</text>
<text x="330.4" y="267.4">DATE</text>
<text x="349.3" y="267.4">SCALE</text>
<text x="370.2" y="267.4">SEQUENCE</text>
<text x="391.5" y="267.4">DWG#</text>
<text x="405.2" y="267.4">REVISION</text>
<text x="301.6" y="272.1">M. ASH</text>
<text x="330.1" y="272.1">01/25/91</text>
<text x="349.3" y="272.1">1&quot;=20'</text>
<text x="376.2" y="272.1">1</text>
<text x="381.2" y="272.1">7</text>
<text x="391.5" y="272.1">2715</text>
<text x="405" y="272.1">6/30/2017</text>
</g>
<text font-size="3.3" x="326.8" y="239.9">(937) 775-2587 - facilities_planning@wright.edu</text>
<g font-size="1.8">
<text x="193.6" y="47.3" transform="rotate(90 193.6 47.3)">SB05A</text>
<text x="195.6" y="47.4" transform="rotate(90 195.6 47.4)">EQUIP</text>
<text x="193.6" y="59" transform="rotate(90 193.6 59)">SB05</text>
<text x="195.6" y="60.9" transform="rotate(90 195.6 60.9)">-</text>
<text x="211" y="69.7" transform="rotate(90 211 69.7)">CORSB3</text>
<text x="213" y="68.6" transform="rotate(90 213 68.6)">CORRIDOR</text>
<text x="285.8" y="71.2" transform="rotate(90 285.8 71.2)">SB01</text>
<text x="287.8" y="68.9" transform="rotate(90 287.8 68.9)">STORAGE</text>
<text x="252.7" y="95.8" transform="rotate(90 252.7 95.8)">SB07A</text>
<text x="254.7" y="95.9" transform="rotate(90 254.7 95.9)">VOICE</text>
<text x="262.2" y="107.9" transform="rotate(90 262.2 107.9)">CORSB2</text>
<text x="264.1" y="106.7" transform="rotate(90 264.1 106.7)">CORRIDOR</text>
<text x="298.3" y="106" transform="rotate(90 298.3 106)">THEATER</text>
<text x="300.3" y="106.5" transform="rotate(90 300.3 106.5)">HERBST</text>
<text x="245.2" y="108.1" transform="rotate(90 245.2 108.1)">STRSB2</text>
<text x="247.1" y="108.9" transform="rotate(90 247.1 108.9)">STAIR</text>
<text x="252.7" y="111.7" transform="rotate(90 252.7 111.7)">SB07B</text>
<text x="254.7" y="111.8" transform="rotate(90 254.7 111.8)">VOICE</text>
<text x="296.3" y="108" transform="rotate(90 296.3 108)">SB03</text>
<text x="82.6" y="118.6" transform="rotate(90 82.6 118.6)">STORAGE</text>
<text x="91.6" y="118.6" transform="rotate(90 91.6 118.6)">STORAGE</text>
<text x="162.7" y="118.7" transform="rotate(90 162.7 118.7)">STORAGE</text>
<text x="80.7" y="120.2" transform="rotate(90 80.7 120.2)">SB20C</text>
<text x="89.7" y="120.8" transform="rotate(90 89.7 120.8)">SB20</text>
<text x="108.4" y="124.9" transform="rotate(90 108.4 124.9)">SB20B</text>
<text x="110.4" y="124.7" transform="rotate(90 110.4 124.7)">EQUIP.</text>
<text x="132.8" y="124.8" transform="rotate(90 132.8 124.8)">SB20A</text>
<text x="134.7" y="123.3" transform="rotate(90 134.7 123.3)">STORAGE</text>
<text x="160.8" y="120.9" transform="rotate(90 160.8 120.9)">SB06</text>
<text x="252.7" y="124.6" transform="rotate(90 252.7 124.6)">SB070</text>
<text x="254.7" y="124.6" transform="rotate(90 254.7 124.6)">VOICE</text>
<text x="163.9" y="137.9" transform="rotate(90 163.9 137.9)">LIGHT WELL</text>
<text x="215.3" y="141.4" transform="rotate(90 215.3 141.4)">ELVSB3</text>
<text x="217.3" y="139.7" transform="rotate(90 217.3 139.7)">STAGE LIFT</text>
<text x="302.1" y="142.6" transform="rotate(90 302.1 142.6)">CORSB1</text>
<text x="304.1" y="141.3" transform="rotate(90 304.1 141.3)">CORRIDOR</text>
<text x="321.6" y="155" transform="rotate(90 321.6 155)">MAKE-UP</text>
<text x="274.5" y="160.2" transform="rotate(90 274.5 160.2)">STRSB1</text>
<text x="276.4" y="160.9" transform="rotate(90 276.4 160.9)">STAIR</text>
<text x="319.6" y="156.4" transform="rotate(90 319.6 156.4)">SB04C</text>
<text x="323.6" y="156.6" transform="rotate(90 323.6 156.6)">WIG &amp;</text>
<text x="306" y="165.6" transform="rotate(90 306 165.6)">SB04B</text>
<text x="308.1" y="164.8" transform="rotate(90 308.1 164.8)">ROOM B</text>
<text x="310.1" y="163.8" transform="rotate(90 310.1 163.8)">DRESSING</text>
<text x="312.1" y="164.8" transform="rotate(90 312.1 164.8)">HERBST</text>
<text x="293" y="178" transform="rotate(90 293 178)">SB04A</text>
<text x="295.1" y="177.1" transform="rotate(90 295.1 177.1)">ROOM A</text>
<text x="297.1" y="176.2" transform="rotate(90 297.1 176.2)">DRESSING</text>
<text x="299.1" y="177.2" transform="rotate(90 299.1 177.2)">HERBST</text>
</g>
<g font-size=".9">
<text x="300.6" y="144.8" transform="rotate(90 300.6 144.8)">(SB04)</text>
<text x="318" y="157.5" transform="rotate(90 318 157.5)">(SB04C)</text>
<text x="272.9" y="162.3" transform="rotate(90 272.9 162.3)">(CS-2)</text>
<text x="304.5" y="166.8" transform="rotate(90 304.5 166.8)">(SB04C)</text>
<text x="291.5" y="179.2" transform="rotate(90 291.5 179.2)">(SB04A)</text>
</g>
</svg>
